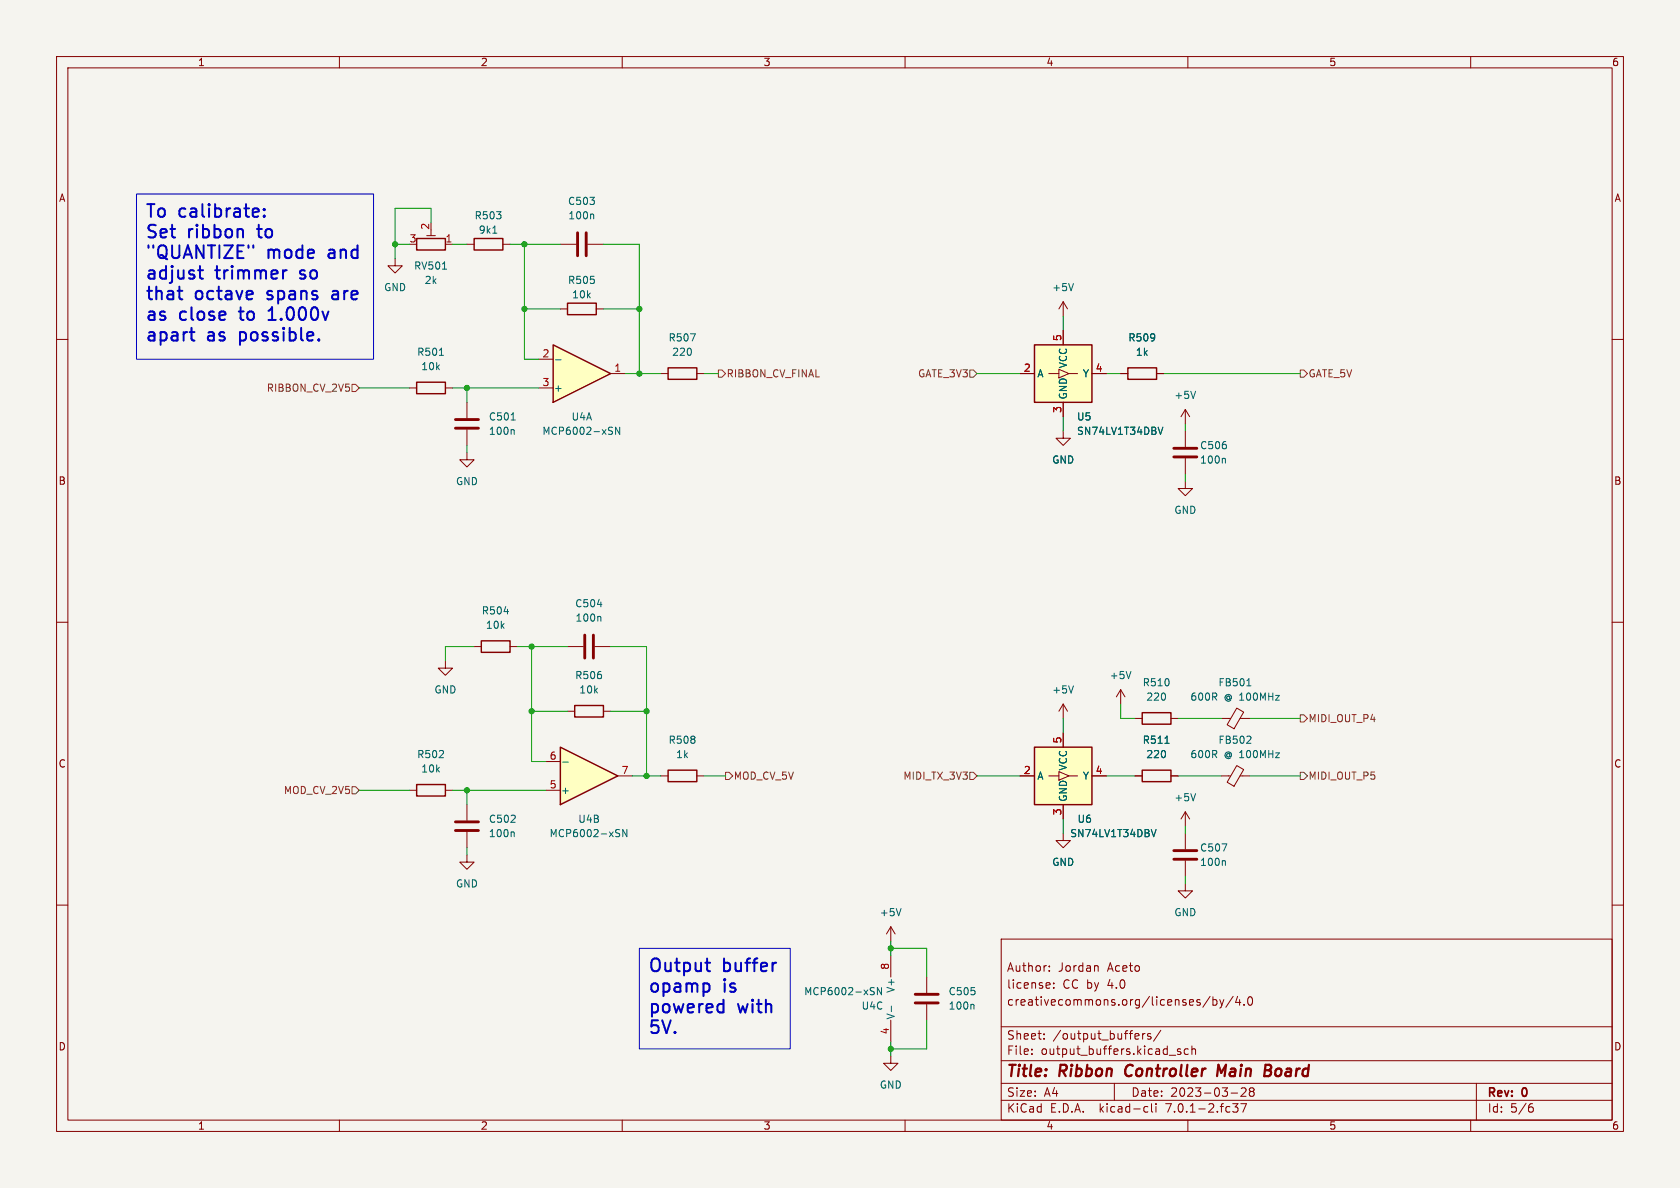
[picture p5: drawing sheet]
<svg xmlns="http://www.w3.org/2000/svg" width="297mm" height="210mm" viewBox="0 0 297 210" stroke-linecap="round" stroke-linejoin="round" font-family="sans-serif">
<path d="M0 0h297v210h-297z" fill="#f5f4ef" stroke="#f5f4ef" stroke-width=".18"/>
<g fill="none" stroke="#840000" stroke-width=".18">
<path d="M10 10h277v190h-277zM12 12h273v186h-273zM60 10v2M110 10v2M160 10v2M210 10v2M260 10v2M10 60h2M285 60h2M10 110h2M78.7 116.8v1.3h1.3l-1.3 1.3-1.2-1.3h1.2M83.8 114.3h1.3"/>
<path d="M90.2 114.3h1.2M100.3 114.3h2.8M105.2 114.3h2.7M285 110h2M72.4 139.7h1.3M78.7 139.7h1.3M100.3 125.7h1.3M106.7 125.7h1.2M116.8 137.2h1.3M123.2 137.2h1.3M180.3 137.2h2.6M185.4 137.2h1.8"/>
<path d="M187.2 136.4l1.8 .8-1.8 .7zM188 124.5v2.5M188 129.5v2.6M188 124.5l-.8 1.2M188 124.5l.7 1.2M189 137.2h1.5M193 137.2h2.6M198.1 121.9l-.7 1.3M198.1 121.9v2.6M198.1 121.9l.8 1.3M200.7 137.2h1.2M200.7 127h1.2"/>
<path d="M207 137.2h1.3M207 127h1.3M215.9 137.2h1.7M215.9 127h1.7M218.6 135.3l1.3 .7-1.7 3-1.3-.7zM218.6 125.2l1.3 .7-1.7 2.9-1.3-.7zM219.2 137.2h1.8M219.2 127h1.8M10 160h2M82.5 151.1v1.3h1.3l-1.3 1.3-1.2-1.3h1.2M82.5 142.2v2.8M82.5 147.1v2.8"/>
<path d="M188 147.3v1.3h1.2l-1.2 1.3-1.3-1.3h1.3M188 142.2v2.6M209.5 156.2v1.3h1.3l-1.3 1.3-1.2-1.3h1.2M209.5 143.5v2.6M209.5 147.3v2.8M209.5 152.1v2.8M209.5 143.5l-.7 1.3M209.5 143.5l.8 1.3M285 160h2M157.5 163.8l-.8 1.3M157.5 163.8v2.6M157.5 168.9v3.8"/>
<path d="M157.5 163.8l.7 1.3M163.8 172.7v2.8M163.8 177.5v2.8M177 166h108v32h-108zM185.5 171.6v.1M185.5 170.8v.1M185.6 173.8v.3l-.7 .1M186.3 174.6v.1M186.3 173.8v.1M193.9 170.7l.2 .2v.8M213.9 176.1l-1.3 2M214.4 176.2v1.5"/>
<path d="M214.4 176.8l.5-.1 .2 .3v.4l-.1 .2h-.6M215.6 176.7l.4 1M216 177.7l-.1 .4-.3 .1M216.4 176.7l-.4 1M218 176.1l-1.3 2M218.8 176.1l-.4 1.1h1M219.1 176.7v1M219.9 177.6v.1M220.7 176.3l.2-.1a.81 .81 0 0 1 .6 .6 .81 .81 0 0 1-.3 .8l-.1 .1a.81 .81 0 0 1-.4-1.4zM60 198v2M110 198v2M157.5 186.7v1.3h1.2l-1.2 1.2-1.3-1.2h1.3"/>
<path d="M157.5 180.3v3.9M160 198v2M177 194.5h108M177 191.5h108M177 187.5h108M177 181.5h108M182.4 186.3v.1M182.4 185.5v.1M184.6 183.6v.1M184.6 182.8v.1M197 191.5v3M202 182.7v1"/>
<path d="M202.4 182.7l-.3 .1-.1 .2M202.5 195.6l.4 .1M202.9 196.5l-.4 .1M203.4 182.8l-.3-.1-.2 .2v.2l.5 .2v.3h-.5M203.6 195.1v1.3l.2 .2M204.4 195.1v.1M204.4 195.6v1M205.2 182.1l-1.3 2M206.7 186.5h1.2M208.7 185.5l-.3-.1-.3 .2 .1 .2 .5 .2v.3h-.6M210 198v2M210.1 185.5l-.5-.1-.2 .3v.4l.1 .2h.6"/>
<path d="M210.7 185.5l.2-.1 .4 .1 .1 .9M210.7 184.9v1.5M217.6 193.2h1.2M217.9 195.1h1l-.5 .6 .4 .1v.7l-.2 .1h-.5l-.2-.1M219.4 195.1h1l-.7 1.5M219.4 192.4l.6-.1 .2 .1 .1 .3-.9 1.1h.9M221.1 192.9l-.2-.2 .2-.4h.3l.3 .3-.3 .3M221.1 192.9l-.2 .3v.5l.2 .1h.3l.3-.3-.1-.4-.2-.2M221.1 192.9h.3M260 198v2M261 191.5v6.5M270.5 195.7h.4l.2 .3-.1 .5-.5 .1"/>
<path d="M270.9 195.1l-.4 .1"/>
</g>
<path d="M199.1 188.7l-.2 .7 .1 .4M215.9 189.7l-.5-1.5-.2 2M223.6 189.2h.7M223.7 188.2h.7l.3 .2M224.3 189.2l.3 .1 .1 .3M224.7 189.9l-.4 .3h-.8M224.7 188.8l-.4 .4" fill="none" stroke="#840000" stroke-width=".4"/>
<path d="M85.1 113.3h5.1v2h-5.1zM73.7 138.7h5v2h-5zM101.6 124.7h5.1v2h-5.1zM118.1 136.1h5.1v2.1h-5.1zM182.9 132.1h10.1v10.1h-10.1zM201.9 136.1h5.1v2.1h-5.1zM201.9 126h5.1v2h-5.1z" fill="none" stroke="#840000" stroke-width=".25"/>
<g fill="none" stroke="#006464" stroke-width=".18">
<path d="M106 109l.2 .1v.7M199.9 118.7l-.4 1.3M189.8 121.2l-.4 1.3M206 131.4h.7M220.4 121.2h.8M221 130.2l.2 .2-.1 .3-.7 .7h.8M90.7 147.1l.2 .1v.7M204.4 146.6l-.4 1.3M211.4 140.3l-.5 1.3M216.5 152.1l.1 .2v.7M154.1 174.6h.5M154.3 175.2l.3 .3-.3 .3"/>
<path d="M155.8 174.6v1.2l-.7-1.2v1.2M157.6 177.9v.9M159.3 160.6l-.4 1.3M172 177.5l.2 .2v.7"/>
</g>
<path d="M103.4 112.3v4M104.9 112.3v4M80.5 145.3h4.1M80.5 146.8h4.1M207.5 151.9h4.1M207.5 150.4h4.1M161.8 177.3h4.1M161.8 175.8h4.1" fill="none" stroke="#840000" stroke-width=".51"/>
<path d="M182.9 132.1h10.1v10.1h-10.1z" fill="#ffffc2" stroke="#ffffc2" stroke-width=".18"/>
<path d="M99.1 132.1l10.1 5.1-10.1 5z" fill="#ffffc2"/>
<path d="M73.7 42.2h5v2h-5zM83.8 42.2h5.1v2h-5.1zM100.3 53.6h5.1v2h-5.1zM73.7 67.6h5v2h-5zM118.1 65h5.1v2.1h-5.1zM182.9 61h10.1v10.1h-10.1zM99.1 132.1l10.1 5.1-10.1 5z" fill="none" stroke="#840000" stroke-width=".25"/>
<g fill="none" stroke="#840000" stroke-width=".18">
<path d="M69.8 45.7v1.3h1.3l-1.3 1.3-1.2-1.3h1.2M75.4 41.7h1.6M76.2 40.6v1.1M78.7 43.2h1.3M82.5 43.2h1.3M88.9 43.2h1.3M99.1 43.2h2.8M99.1 54.6h1.2M103.9 43.2h2.8M105.4 54.6h1.3M188 58.4v2.6M72.4 68.6h1.3"/>
<path d="M78.7 68.6h1.3M82.5 71.1v2.8M82.5 75.9v2.8M116.8 66h1.3M123.2 66h1.3M180.3 66h2.6M185.4 66h1.8M187.2 65.3l1.8 .7-1.8 .8zM188 71.1v2.6M189 66h1.5M193 66h2.6M82.5 80v1.3h1.3l-1.3 1.3-1.2-1.3h1.2"/>
<path d="M96.5 139.7h2.6M96.5 134.6h2.6M109.2 137.2h2.6"/>
</g>
<path d="M104.8 37.8l.2 .2v.7M78.2 47.6h.8M87.1 41.2h.7M77.7 62.8h.7M90.4 74.2h.7M90.7 75.9l.2 .2v.7M205.6 75.5l-.4 1.3M99.5 134.7h1M109.1 146.6l.5 .1M109.3 147.3l.3 .2-.3 .4M110.8 146.6v1.3l-.7-1.3v1.3" fill="none" stroke="#006464" stroke-width=".18"/>
<path d="M102.1 41.1v4.1M103.6 41.1v4.1M80.5 74.2h4.1M80.5 75.7h4.1" fill="none" stroke="#840000" stroke-width=".51"/>
<path d="M182.9 61h10.1v10.1h-10.1z" fill="#ffffc2" stroke="#ffffc2" stroke-width=".18"/>
<path d="M97.8 61l10.1 5-10.1 5.1z" fill="#ffffc2"/>
<path d="M97.8 61l10.1 5-10.1 5.1zM199.4 65h5.1v2.1h-5.1z" fill="none" stroke="#840000" stroke-width=".25"/>
<g fill="none" stroke="#840000" stroke-width=".18">
<path d="M188 53.3l-.8 1.3M188 53.3v2.6M188 58.4v2.6M188 53.3l.7 1.3M95.2 63.5h2.6M95.2 68.6h2.6M107.9 66h2.6M180.3 66h2.6M188 76.2v1.3h1.2l-1.2 1.2-1.3-1.2h1.3M188 71.1v2.6M193 66h2.6M198.1 66h1.3"/>
<path d="M204.5 66h1.2M209.5 72.4v2.5M209.5 76.2v2.8M209.5 72.4l-.7 1.3M209.5 72.4l.8 1.3M209.5 85.1v1.3h1.3l-1.3 1.2-1.2-1.2h1.2M209.5 81v2.8M180.3 137.2h2.6M188 129.5v2.6M193 137.2h2.6M200.7 137.2h1.2M207 137.2h1.3"/>
<path d="M188 142.2v2.6"/>
</g>
<path d="M189.8 50.1l-.4 1.3M98.2 63.6h1M107.8 75.5l.5 .1M108 76.2l.3 .2-.3 .4M109.6 75.5v1.3l-.8-1.3v1.3M205.6 75.5l-.4 1.3M211.4 69.2l-.5 1.2M216.5 81l.1 .2v.7M206 131.4h.7M204.4 146.6l-.4 1.3" fill="none" stroke="#006464" stroke-width=".18"/>
<path d="M207.5 79.2h4.1M207.5 80.8h4.1" fill="none" stroke="#840000" stroke-width=".51"/>
<path d="M62.2 67.9h.7l.6 .7-.6 .6h-.7zM127 65.4h.6l.7 .6-.7 .7h-.6zM171.4 65.4h.7l.6 .6-.6 .7h-.7zM229.9 65.4h.6l.6 .6-.6 .7h-.6zM62.2 139.1h.7l.6 .6-.6 .6h-.7zM128.3 136.5h.6l.6 .7-.6 .6h-.6zM171.4 136.5h.7l.6 .7-.6 .6h-.7zM229.9 136.5h.6l.6 .7-.6 .6h-.6zM229.9 126.4h.6l.6 .6-.6 .6h-.6z" fill="none" stroke="#725600" stroke-width=".18"/>
<path d="M24.1 34.3h41.9v29.2h-41.9zM113 167.6h26.7v17.8h-26.7z" fill="none" stroke="#0000c2" stroke-width=".18"/>
<path d="M46.7 38.1l.1 .1-.1 .1M46.7 38.1l-.1 .1 .1 .1M46.7 36.9v.3M46.7 38.1v.2M46.7 36.9l.1 .1-.1 .2M46.7 36.9l-.1 .1 .1 .2" fill="none" stroke="#0000c2" stroke-width=".35"/>
<g fill="none" stroke="#009600" stroke-width=".18">
<path d="M76.2 39.4v-2.6h-6.4v8.9M69.8 43.2h2.6M80 43.2h2.5M90.2 43.2h8.9M92.7 54.6h6.4M92.7 43.2v20.3h2.5M106.7 43.2h6.3v22.8M106.7 54.6h6.3M188 55.9v2.5M63.5 68.6h8.9M80 68.6h15.2M82.5 68.6v2.5"/>
<path d="M82.5 78.7v1.3M110.5 66h6.3M124.5 66h2.5M172.7 66h7.6M188 73.7v2.5M195.6 66h2.5M205.7 66h24.2M209.5 74.9v1.3M209.5 83.8v1.3M83.8 114.3h-5.1v2.5M91.4 114.3h8.9M94 114.3v20.3h2.5"/>
<path d="M107.9 114.3h6.4v22.9M63.5 139.7h8.9M80 139.7h16.5M82.5 139.7v2.5M94 125.7h6.3M107.9 125.7h6.4M111.8 137.2h5M124.5 137.2h3.8M172.7 137.2h7.6M188 127v2.5M195.6 137.2h5.1M198.1 124.5v2.5h2.6"/>
<path d="M208.3 137.2h7.6M208.3 127h7.6M221 137.2h8.9M221 127h8.9M82.5 149.9v1.2M188 144.8v2.5M209.5 146.1v1.2M209.5 154.9v1.3M157.5 167.6h6.3v5.1M157.5 166.4v2.5M157.5 184.2v2.5M163.8 180.3v5.1h-6.3"/>
</g>
<g fill="#009600" stroke="#009600" stroke-width=".18">
<circle cx="113" cy="54.6" r=".46"/>
<circle cx="113" cy="66" r=".46"/>
<circle cx="157.5" cy="167.6" r=".46"/>
<circle cx="157.5" cy="185.4" r=".46"/>
<circle cx="82.5" cy="139.7" r=".46"/>
<circle cx="94" cy="125.7" r=".46"/>
<circle cx="114.3" cy="125.7" r=".46"/>
<circle cx="94" cy="114.3" r=".46"/>
<circle cx="114.3" cy="137.2" r=".46"/>
<circle cx="69.8" cy="43.2" r=".46"/>
<circle cx="92.7" cy="43.2" r=".46"/>
<circle cx="92.7" cy="54.6" r=".46"/>
<circle cx="82.5" cy="68.6" r=".46"/>
</g>
<g font-size="3.1" fill="#0000c2">
<text x="25.8" y="39.1">To calibrate:</text>
<text x="25.8" y="42.7">Set</text>
<text x="25.8" y="46.4">&quot;QUANTIZE&quot;</text>
<text x="33.3" y="42.7">ribbon</text>
<text x="46.1" y="42.7">to</text>
<text x="47.3" y="46.4">mode</text>
<text x="58.5" y="46.4">and</text>
<text x="25.8" y="50">adjust</text>
<text x="25.8" y="53.7">that</text>
<text x="34.6" y="53.7">octave</text>
<text x="38.2" y="50">trimmer</text>
<text x="47.7" y="53.7">spans</text>
<text x="53.5" y="50">so</text>
<text x="59.6" y="53.7">are</text>
<text x="25.8" y="57.3">as</text>
<text x="31.8" y="57.3">close</text>
<text x="42.8" y="57.3">to</text>
<text x="48.3" y="57.3">1.000v</text>
<text x="25.8" y="61">apart</text>
<text x="36.7" y="61">as</text>
<text x="42.7" y="61">possible.</text>
<text x="114.7" y="172.5">Output</text>
<text x="127.9" y="172.5">buffer</text>
<text x="114.7" y="176.1">opamp</text>
<text x="114.7" y="179.7">powered</text>
<text x="128" y="176.1">is</text>
<text x="130.6" y="179.7">with</text>
<text x="114.7" y="183.4">5V.</text>
</g>
<g font-size="2.8" fill="#840000">
<text x="178" y="190.8">Title:</text>
<text x="187.4" y="190.8">Ribbon</text>
<text x="199.6" y="190.8">Controller</text>
<text x="216.5" y="190.8">Main</text>
<text x="225.4" y="190.8">Board</text>
</g>
<g font-size="2.1" fill="#840000">
<text x="178" y="171.9">Author:</text>
<text x="187.1" y="171.9">Jordan</text>
<text x="195.8" y="171.9">Aceto</text>
<text x="178" y="177.9">creativecommons.org/licenses/by/4.0</text>
<text x="178" y="174.9">license:</text>
<text x="187.9" y="174.9">CC by</text>
<text x="195.8" y="174.9">4.0</text>
<text x="178" y="183.9">Sheet:</text>
<text x="186.2" y="183.9">/output_buffers/</text>
<text x="178" y="186.6">File:</text>
<text x="184" y="186.6">output_buffers.kicad_sch</text>
<text x="178" y="196.8">KiCad</text>
<text x="178" y="194">Size:</text>
<text x="184.6" y="194">A4</text>
<text x="185.7" y="196.8">E.D.A.</text>
<text x="194.4" y="196.8">kicad-cli</text>
<text x="200" y="194">Date:</text>
<text x="206.2" y="196.8">7.0.1-2.fc37</text>
<text x="206.9" y="194">2023-03-28</text>
<text x="263" y="194.2">Rev:</text>
<text x="263" y="196.8">Id:</text>
<text x="267" y="196.8">5/6</text>
<text x="269.2" y="194.2">0</text>
</g>
<g font-size="1.8" fill="#840000">
<text x="35" y="11.8">1</text>
<text x="85" y="11.8">2</text>
<text x="135" y="11.8">3</text>
<text x="185" y="11.8">4</text>
<text x="235" y="11.8">5</text>
<text x="285" y="11.8">6</text>
<text x="10.4" y="35.8">A</text>
<text x="285.4" y="35.8">A</text>
<text x="10.3" y="85.8">B</text>
<text x="285.3" y="85.8">B</text>
<text x="10.3" y="135.8">C</text>
<text x="285.3" y="135.8">C</text>
<text x="10.3" y="185.8">D</text>
<text x="285.3" y="185.8">D</text>
<text x="35" y="199.8">1</text>
<text x="85" y="199.8">2</text>
<text x="135" y="199.8">3</text>
<text x="185" y="199.8">4</text>
<text x="235" y="199.8">5</text>
<text x="285" y="199.8">6</text>
</g>
<g font-size="1.8" fill="#a90000">
<text x="75.9" y="40.7" transform="rotate(-90 75.9 40.7)">2</text>
<text x="72.4" y="42.9">3</text>
<text x="78.7" y="42.9">1</text>
<text x="95.9" y="63.2">2</text>
<text x="108.6" y="65.8">1</text>
<text x="180.9" y="65.8">2</text>
<text x="187.7" y="60.4" transform="rotate(-90 187.7 60.4)">5</text>
<text x="193.6" y="65.8">4</text>
<text x="95.9" y="68.3">3</text>
<text x="187.7" y="73.1" transform="rotate(-90 187.7 73.1)">3</text>
<text x="187.7" y="131.5" transform="rotate(-90 187.7 131.5)">5</text>
<text x="97.1" y="134.4">6</text>
<text x="109.8" y="136.9">7</text>
<text x="180.9" y="136.9">2</text>
<text x="193.6" y="136.9">4</text>
<text x="97.1" y="139.4">5</text>
<text x="187.7" y="144.2" transform="rotate(-90 187.7 144.2)">3</text>
<text x="157.2" y="171.5" transform="rotate(-90 157.2 171.5)">8</text>
<text x="157.2" y="182.9" transform="rotate(-90 157.2 182.9)">4</text>
</g>
<g font-size="1.8" fill="#006464">
<text x="83.8" y="38.9">R503</text>
<text x="84.6" y="41.5">9k1</text>
<text x="100.4" y="36.4">C503</text>
<text x="100.4" y="38.9">100n</text>
<text x="73.1" y="47.8">RV501</text>
<text x="67.9" y="51.6">GND</text>
<text x="75" y="50.4">2k</text>
<text x="100.4" y="50.4">R505</text>
<text x="101.1" y="52.9">10k</text>
<text x="186" y="51.6">+5V</text>
<text x="73.7" y="63.1">R501</text>
<text x="74.4" y="65.6">10k</text>
<text x="118.1" y="60.5">R507</text>
<text x="118.8" y="63.1">220</text>
<text x="188.8" y="65.2" transform="rotate(-90 188.8 65.2)">VCC</text>
<text x="199.4" y="60.5">R509</text>
<text x="200.7" y="63.1">1k</text>
<text x="97.9" y="69.4">+</text>
<text x="183.4" y="66.9">A</text>
<text x="188.8" y="70.6" transform="rotate(-90 188.8 70.6)">GND</text>
<text x="191.3" y="66.9">Y</text>
<text x="207.6" y="70.7">+5V</text>
<text x="86.4" y="74.5">C501</text>
<text x="86.4" y="77">100n</text>
<text x="95.8" y="77">MCP6002-xSN</text>
<text x="101" y="74.5">U4A</text>
<text x="190.3" y="74.5">U5</text>
<text x="190.3" y="77">SN74LV1T34DBV</text>
<text x="186" y="82.1">GND</text>
<text x="212.1" y="79.6">C506</text>
<text x="212.1" y="82.1">100n</text>
<text x="80.6" y="85.9">GND</text>
<text x="207.6" y="91">GND</text>
<text x="101.6" y="107.5">C504</text>
<text x="85.1" y="108.8">R504</text>
<text x="85.8" y="111.3">10k</text>
<text x="101.7" y="110">100n</text>
<text x="76.7" y="122.7">GND</text>
<text x="101.6" y="120.2">R506</text>
<text x="102.4" y="122.7">10k</text>
<text x="186" y="122.7">+5V</text>
<text x="196.1" y="120.2">+5V</text>
<text x="202" y="121.5">R510</text>
<text x="202.6" y="124">220</text>
<text x="210.4" y="124">600R</text>
<text x="215.3" y="121.5">FB501</text>
<text x="216.4" y="124">@ 100MHz</text>
<text x="118.1" y="131.6">R508</text>
<text x="202" y="131.6">R511</text>
<text x="215.3" y="131.6">FB502</text>
<text x="73.7" y="134.2">R502</text>
<text x="74.4" y="136.7">10k</text>
<text x="119.5" y="134.2">1k</text>
<text x="183.4" y="138">A</text>
<text x="188.8" y="136.3" transform="rotate(-90 188.8 136.3)">VCC</text>
<text x="191.3" y="138">Y</text>
<text x="202.6" y="134.2">220</text>
<text x="210.4" y="134.2">600R</text>
<text x="216.4" y="134.2">@ 100MHz</text>
<text x="99.2" y="140.5">+</text>
<text x="188.8" y="141.7" transform="rotate(-90 188.8 141.7)">GND</text>
<text x="207.6" y="141.8">+5V</text>
<text x="86.4" y="145.6">C502</text>
<text x="86.4" y="148.1">100n</text>
<text x="97.1" y="148.1">MCP6002-xSN</text>
<text x="102.2" y="145.6">U4B</text>
<text x="189.1" y="148.1">SN74LV1T34DBV</text>
<text x="190.4" y="145.6">U6</text>
<text x="186" y="153.2">GND</text>
<text x="212.1" y="150.7">C507</text>
<text x="212.1" y="153.2">100n</text>
<text x="80.6" y="157">GND</text>
<text x="155.5" y="162.1">+5V</text>
<text x="207.6" y="162.1">GND</text>
<text x="142.1" y="176.1">MCP6002-xSN</text>
<text x="152.3" y="178.6">U4C</text>
<text x="158.3" y="175.6" transform="rotate(-90 158.3 175.6)">V+</text>
<text x="167.6" y="176.1">C505</text>
<text x="167.6" y="178.6">100n</text>
<text x="158.3" y="180.2" transform="rotate(-90 158.3 180.2)">V-</text>
<text x="155.5" y="192.6">GND</text>
</g>
<g font-size="1.8" fill="#725600">
<text x="47" y="69.4">RIBBON_CV_2V5</text>
<text x="128.5" y="66.9">RIBBON_CV_FINAL</text>
<text x="162.2" y="66.9">GATE_3V3</text>
<text x="231.3" y="66.9">GATE_5V</text>
<text x="231.3" y="127.8">MIDI_OUT_P4</text>
<text x="129.7" y="138">MOD_CV_5V</text>
<text x="159.6" y="138">MIDI_TX_3V3</text>
<text x="231.3" y="138">MIDI_OUT_P5</text>
<text x="50.1" y="140.5">MOD_CV_2V5</text>
</g>
</svg>
